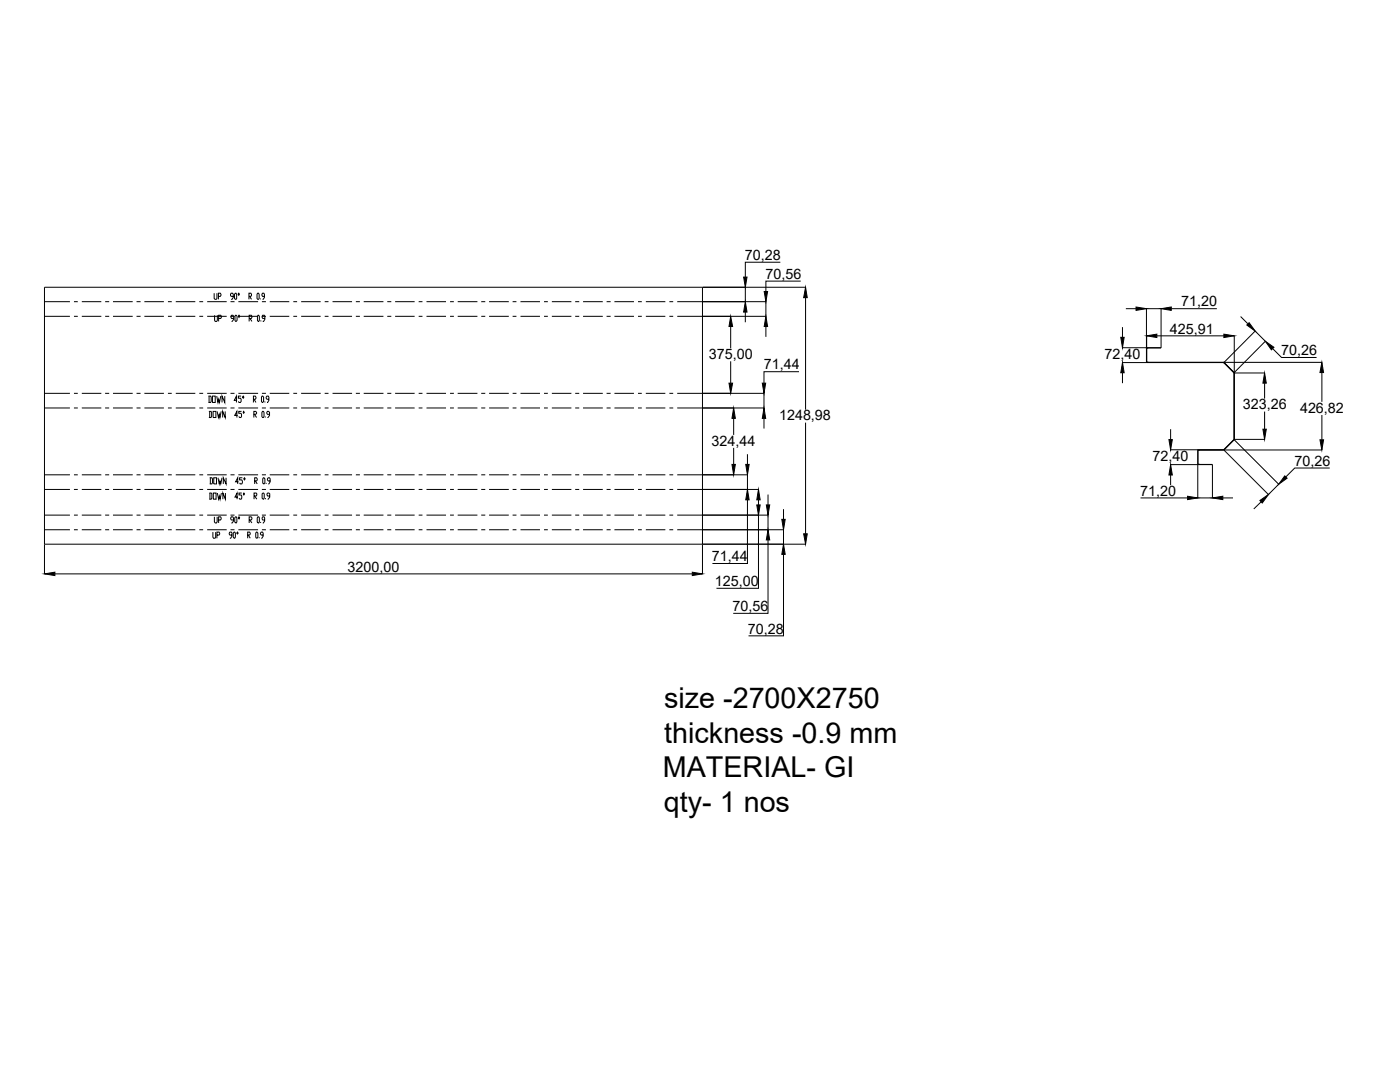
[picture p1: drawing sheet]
<svg xmlns="http://www.w3.org/2000/svg" width="279mm" height="216mm" viewBox="0 0 279 216" stroke-linecap="round" stroke-linejoin="round" font-family="sans-serif">
<!-- layer: 0 -->
<g fill="none" stroke="#000" stroke-width=".2">
<path d="M42.7 58.5v1.1l.2 .1h.3l.1-.1v-1.1M43.6 59.1h.4l.1-.2-.1-.4h-.4v1.2M46.6 59.1h-.5l-.1-.2 .1-.4h.3l.2 .2v.7l-.3 .3h-.2M47 58.5l.2 .2v.9l-.1 .1-.3-.1v-.9zM47.7 58.5l.1 .2-.1 .2-.2-.2zM49.7 59.1h.4l.1-.2-.1-.4h-.4v1.2M49.8 59.1l.4 .6M51.4 58.5l.3 .2v.9l-.1 .1-.3-.1v-.9zM52 59.6v.1M52.8 59.1h-.4l-.1-.2 .1-.4h.2l.2 .2v.7l-.4 .3M140.2 57.3v57.3M148.7 57.3v2.9"/>
<path d="M155.7 52.3h-7v3M159.8 56.1h-6.9v2.1M160.8 59.4v22.3M160.8 57.3h-151.9v57.3M8.9 60.2h5.1M8.9 63.1h5.1M8.9 78.5h5.1M14.8 60.2h.7M14.8 63.1h.7M14.8 78.5h.7M16.3 60.2h3.9M16.3 63.1h3.9"/>
<path d="M16.3 78.5h3.9M21 60.2h.8M21 63.1h.8M21 78.5h.8M22.5 60.2h4M22.5 63.1h4M22.5 78.5h4M27.2 60.2h.9M27.2 63.1h.9M27.2 78.5h.9M28.8 60.2h3.9M28.8 63.1h3.9"/>
<path d="M28.8 78.5h3.9M33.5 60.2h.8M33.5 63.1h.8M33.5 78.5h.8M35.1 60.2h3.9M35.1 63.1h3.9M35.1 78.5h3.9M39.8 60.2h.7M39.8 63.1h.7M39.8 78.5h.7M41.3 60.2h3.9M41.3 63.1h3.9"/>
<path d="M41.3 78.5h3.9M41.6 79h.4l.1 .2v.9l-.1 .2h-.4M41.7 79v1.3M42.4 79h.6v1.3h-.6zM42.8 62.9v1l.2 .2h.3l.1-.2v-1M43.3 79l.2 1.3 .1-.6 .2 .6 .3-1.3M43.6 63.5h.5l.1-.2-.1-.4h-.5v1.2M44.9 79v1.3l-.6-1.3v1.3M46 60.2h.8M46 63.1h.8M46 78.5h.8M46.6 63.5h-.4l-.1-.2 .1-.4h.3l.1 .2v.6l-.4 .4"/>
<path d="M47 62.9l.3 .2v.8l-.2 .2-.2-.2zM47.3 79.9h-.5l.4-.9v1.3M47.6 60.2h3.9M47.6 63.1h3.9M47.6 78.5h3.9M47.7 62.9l.1 .2-.1 .2-.1-.2zM48.1 79h-.5v.5h.4l.1 .6-.1 .2h-.3l-.1-.2M48.5 79l.2 .2-.2 .3-.1-.3zM49.7 63.5h.5l.1-.2-.1-.4h-.5v1.2M49.9 63.5l.4 .6M50.6 79.7h.4l.1-.2-.1-.5h-.4v1.3M50.7 79.7l.4 .6"/>
<path d="M51.5 62.9l.3 .2-.2 1-.2-.2zM52.1 63.9v.2M52.3 60.2h.8M52.3 63.1h.8M52.3 78.5h.8M52.3 79l.3 .2v.9l-.2 .2-.2-.2v-.9zM52.9 63.5h-.5l-.1-.2 .1-.4h.3l.2 .2v.6l-.3 .4h-.2M53.7 79.7h-.4l-.2-.2 .2-.5h.2l.2 .2v.7l-.4 .4M53.8 60.2h3.9M53.8 63.1h3.9M53.8 78.5h3.9M58.5 60.2h.8"/>
<path d="M58.5 63.1h.8M58.5 78.5h.8M60.1 60.2h3.9M60.1 63.1h3.9M60.1 78.5h3.9M64.8 60.2h.8M64.8 63.1h.8M64.8 78.5h.8M66.4 60.2h3.9M66.4 63.1h3.9M66.4 78.5h3.9M71 60.2h.8"/>
<path d="M71 63.1h.8M71 78.5h.8M72.6 60.2h3.9M72.6 63.1h3.9M72.6 78.5h3.9M77.3 60.2h.8M77.3 63.1h.8M77.3 78.5h.8M78.9 60.2h3.8M78.9 63.1h3.8M78.9 78.5h3.8M83.6 60.2h.7"/>
<path d="M83.6 63.1h.7M83.6 78.5h.7M85.1 60.2h3.9M85.1 63.1h3.9M85.1 78.5h3.9M89.8 60.2h.8M89.8 63.1h.8M89.8 78.5h.8M91.3 60.2h4M91.3 63.1h4M91.3 78.5h4M96 60.2h.8"/>
<path d="M96 63.1h.8M96 78.5h.8M97.6 60.2h3.9M97.6 63.1h3.9M97.6 78.5h3.9M102.3 60.2h.8M102.3 63.1h.8M102.3 78.5h.8M103.9 60.2h3.9M103.9 63.1h3.9M103.9 78.5h3.9M108.6 60.2h.7"/>
<path d="M108.6 63.1h.7M108.6 78.5h.7M110.1 60.2h3.9M110.1 63.1h3.9M110.1 78.5h3.9M114.8 60.2h.8M114.8 63.1h.8M114.8 78.5h.8M116.4 60.2h3.9M116.4 63.1h3.9M116.4 78.5h3.9M121.1 60.2h.8"/>
<path d="M121.1 63.1h.8M121.1 78.5h.8M122.6 60.2h3.9M122.6 63.1h3.9M122.6 78.5h3.9M127.3 60.2h.8M127.3 63.1h.8M127.3 78.5h.8M128.9 60.2h3.9M128.9 63.1h3.9M128.9 78.5h3.9M133.6 60.2h.8"/>
<path d="M133.6 63.1h.8M133.6 78.5h.8M135.2 60.2h17.7v2.9h-17.7M135.2 78.5h17.3M145.8 65.2v4.3M145.8 72.1v4.4M148.7 62.3v2M152.5 78.5v2.9M152.9 65.2v2M159.5 74.2h-7v2.3M224 72.3h20.2M224 69.4h7.7"/>
<path d="M224 65.3v2M224 69.4v.2M224 72.1v.2M224 74.4v2.1M224.7 61.6h2M228.8 72.2l.1 .1M228.8 72.3h.1M228.8 61.6v10.7M228.8 61.6h2.9M228.8 67l.1 5.3M228.9 69.5h.1M228.9 72.3h.1"/>
<path d="M228.9 72.3h34.9M230.9 67h13.3M231.7 61.6v7.8h-2.9l.1-.1M233.8 61.6h9.1M244.2 72.4h.1M244.2 72.3l2.1 2zM244.2 72.3h.1M246.2 74.4h.1M246.3 67v20.7M247.6 63.2l1.4 1.4M252.4 76.5v3M252.4 74.4h-6.1v13.3h6.1"/>
<path d="M252.5 68.1l-6.1 6.3M252.5 68.1l-2-2.1-6.2 6.3M254 69.6l1.8 1.7h6.9M263.8 74.3v5.9M8.9 81.4h5.1M8.9 94.7h5.1M8.9 97.7h5.1M14.8 81.4h.7M14.8 94.7h.7M14.8 97.7h.7M16.3 81.4h3.9M16.3 94.7h3.9"/>
<path d="M16.3 97.7h3.9M21 81.4h.8M21 94.7h.8M21 97.7h.8M22.5 81.4h4M22.5 94.7h4M22.5 97.7h4M27.2 81.4h.9M27.2 94.7h.9M27.2 97.7h.9M28.8 81.4h3.9M28.8 94.7h3.9"/>
<path d="M28.8 97.7h3.9M33.5 81.4h.8M33.5 94.7h.8M33.5 97.7h.8M35.1 81.4h3.9M35.1 94.7h3.9M35.1 97.7h3.9M39.8 81.4h.7M39.8 94.7h.7M39.8 97.7h.7M41.3 81.4h3.9M41.3 94.7h3.9"/>
<path d="M41.3 97.7h3.9M41.7 82.1h.4l.1 .2v.8l-.1 .2h-.4M41.8 98.4h.3l.2 .2v.8l-.2 .2h-.3M41.9 95.3h.4l.1 .2v.9l-.1 .2h-.4M41.9 82.1v1.2M41.9 98.4v1.2M42 95.3v1.3M42.5 82.1h.6v1.2h-.6zM42.6 98.4h.5v1.2h-.5zM42.7 95.3h.5v1.3h-.5zM43.3 82.1l.3 1.2 .2-.6 .1 .6 .2-1.2M43.4 98.4l.2 1.2 .2-.6 .1 .6 .3-1.2"/>
<path d="M43.5 95.3l.3 1.3 .1-.6 .2 .6 .2-1.3M44.9 82.1v1.2l-.5-1.2v1.2M45 98.4v1.2l-.5-1.2v1.2M45.1 95.3v1.3l-.5-1.3v1.3M46 81.4h.8M46 94.7h.8M46 97.7h.8M47.4 82.9h-.6l.5-.8v1.2M47.4 99.2h-.5l.4-.8v1.2M47.6 96.1h-.6l.4-.8v1.3M47.6 81.4h3.9M47.6 94.7h3.9"/>
<path d="M47.6 97.7h3.9M48.2 82.1h-.5v.4h.4l.1 .2-.1 .6h-.3l-.1-.2M48.2 98.4h-.5v.4h.4l.1 .2-.1 .6h-.2l-.2-.2M48.4 95.3h-.6v.5h.4l.2 .2-.2 .6h-.3l-.1-.2M48.6 82.1l.2 .2-.2 .2-.1-.2zM48.7 98.4l.1 .2-.1 .2-.2-.2zM48.8 95.3l.1 .2-.1 .3-.2-.3zM50.7 82.7h.3l.2-.2-.2-.4h-.3v1.2M50.7 99h.4l.2-.2-.2-.4h-.4v1.2M50.8 82.7l.4 .6M50.8 96h.4l.1-.2-.1-.5h-.4v1.3M50.8 99l.5 .6"/>
<path d="M51 96l.3 .6M52.3 81.4h.8M52.3 94.7h.8M52.3 97.7h.8M52.3 98.6l.2-.2 .2 .2v.8l-.1 .2-.3-.2zM52.4 82.1l.3 .2-.1 1-.3-.2zM52.6 95.3l.3 .2v.9l-.2 .2-.3-.2zM52.9 80.1v.2M52.9 83.1v.2M53 99.4v.2M53.1 96.4v.2M53.8 82.7h-.4l-.2-.2 .2-.4h.2l.2 .2v.6l-.4 .4"/>
<path d="M53.8 99h-.4l-.1-.2 .1-.4 .4 .2v.6l-.4 .4M53.8 81.4h3.9M53.8 94.7h3.9M53.8 97.7h3.9M53.9 96h-.4l-.1-.2 .1-.5h.3l.1 .2v.6l-.4 .5M58.5 81.4h.8M58.5 94.7h.8M58.5 97.7h.8M60.1 81.4h3.9M60.1 94.7h3.9M60.1 97.7h3.9M64.8 81.4h.8"/>
<path d="M64.8 94.7h.8M64.8 97.7h.8M66.4 81.4h3.9M66.4 94.7h3.9M66.4 97.7h3.9M71 81.4h.8M71 94.7h.8M71 97.7h.8M72.6 81.4h3.9M72.6 94.7h3.9M72.6 97.7h3.9M77.3 81.4h.8"/>
<path d="M77.3 94.7h.8M77.3 97.7h.8M78.9 81.4h3.8M78.9 94.7h3.8M78.9 97.7h3.8M83.6 81.4h.7M83.6 94.7h.7M83.6 97.7h.7M85.1 81.4h3.9M85.1 94.7h3.9M85.1 97.7h3.9M89.8 81.4h.8"/>
<path d="M89.8 94.7h.8M89.8 97.7h.8M91.3 81.4h4M91.3 94.7h4M91.3 97.7h4M96 81.4h.8M96 94.7h.8M96 97.7h.8M97.6 81.4h3.9M97.6 94.7h3.9M97.6 97.7h3.9M102.3 81.4h.8"/>
<path d="M102.3 94.7h.8M102.3 97.7h.8M103.9 81.4h3.9M103.9 94.7h3.9M103.9 97.7h3.9M108.6 81.4h.7M108.6 94.7h.7M108.6 97.7h.7M110.1 81.4h3.9M110.1 94.7h3.9M110.1 97.7h3.9M114.8 81.4h.8"/>
<path d="M114.8 94.7h.8M114.8 97.7h.8M116.4 81.4h3.9M116.4 94.7h3.9M116.4 97.7h3.9M121.1 81.4h.8M121.1 94.7h.8M121.1 97.7h.8M122.6 81.4h3.9M122.6 94.7h3.9M122.6 97.7h3.9M127.3 81.4h.8"/>
<path d="M127.3 94.7h.8M127.3 97.7h.8M128.9 81.4h3.9M128.9 94.7h3.9M128.9 97.7h3.9M133.6 81.4h.8M133.6 94.7h.8M133.6 97.7h.8M135.2 81.4h17.3M135.2 94.7h14M135.2 97.7h16.2M146.4 83.5v3.3"/>
<path d="M146.4 89.4v3.3M149.2 99.7v12.7h-7M149.2 90.6v2.1M149.2 94.7v3M151.4 99.7v1.1M152.5 83.5v2M153.3 98.7v2.1M160.8 84.3v22.2M227.6 99.4h9.4M233.6 89.7h10.6M233.6 92.7h8.4M233.6 85.6v2.1"/>
<path d="M233.6 89.7v.3M233.6 92.5v.2M233.6 94.8v2M239 89.8v9.6M239 99.4h3M239.1 89.8v2.9h2.9v6.7M239.1 89.8h.1M239.1 92.6h.1M239.1 89.7v.1M239.1 89.7l-.1 .1M244 99.4h2.1M244.2 89.7h.1"/>
<path d="M244.2 89.7v.1M244.2 89.7l2-2 9 8.9M244.3 89.8l8.9 8.9M244.3 89.8h-.1M246.2 87.7h.1M246.3 87.8l-2.1 2M246.4 87.7h-.1M252.4 82.1v3.5M255.2 96.6l-2.1 2.1M263.8 89.8h-24.8M263.8 82.8v5M265.4 93.4h-7l-1.8 1.8"/>
<path d="M8.9 102.8h5.1M8.9 105.7h5.1M8.9 108.6h151.9M11 114.5h127.2M14.8 102.8h.7M14.8 105.7h.7M16.3 102.8h3.9M16.3 105.7h3.9M21 102.8h.8M21 105.7h.8M22.5 102.8h4M22.5 105.7h4"/>
<path d="M27.2 102.8h.9M27.2 105.7h.9M28.8 102.8h3.9M28.8 105.7h3.9M33.5 102.8h.8M33.5 105.7h.8M35.1 102.8h3.9M35.1 105.7h3.9M39.8 102.8h.7M39.8 105.7h.7M41.3 102.8h3.9M41.3 105.7h3.9"/>
<path d="M42.5 106.2v1l.1 .2h.3l.1-.2v-1M42.8 103.1v1l.2 .3h.2l.1-.3v-1M43.3 106.8h.4l.1-.2-.1-.4h-.4v1.2M43.6 103.8h.4l.1-.3-.1-.4h-.4v1.3M46 102.8h.8M46 105.7h.8M46.3 106.8h-.4l-.2-.2 .2-.4h.3l.1 .2v.6l-.3 .4h-.1M46.6 103.8h-.4l-.2-.3 .2-.4h.3l.1 .2v.7l-.3 .4h-.1M46.7 106.2l.3 .2-.2 1-.2-.2v-.8zM47 103.1l.3 .2-.2 1.1-.3-.3v-.8zM47.4 106.2l.1 .2-.1 .2-.2-.2zM47.6 102.8h3.9"/>
<path d="M47.6 105.7h3.9M47.7 103.1l.1 .2-.1 .2-.2-.2zM49.4 106.8h.4l.1-.2-.1-.4h-.4v1.2M49.6 106.8l.3 .6M49.7 103.8h.4l.2-.3-.2-.4h-.4v1.3M49.9 103.8l.4 .6M51.2 106.2l.3 .2v.8l-.2 .2-.3-.2zM51.5 103.1l.3 .2-.2 1.1-.3-.3zM51.7 107.2v.2M52 104.1v.3M52.3 102.8h.8M52.3 105.7h.8"/>
<path d="M52.5 106.8h-.4l-.1-.2 .1-.4h.3l.1 .2v.6l-.4 .4M52.8 103.8h-.4l-.1-.3 .1-.4h.3l.1 .2v.7l-.4 .4M53.8 102.8h3.9M53.8 105.7h3.9M58.5 102.8h.8M58.5 105.7h.8M60.1 102.8h3.9M60.1 105.7h3.9M64.8 102.8h.8M64.8 105.7h.8M66.4 102.8h3.9M66.4 105.7h3.9"/>
<path d="M71 102.8h.8M71 105.7h.8M72.6 102.8h3.9M72.6 105.7h3.9M77.3 102.8h.8M77.3 105.7h.8M78.9 102.8h3.8M78.9 105.7h3.8M83.6 102.8h.7M83.6 105.7h.7M85.1 102.8h3.9M85.1 105.7h3.9"/>
<path d="M89.8 102.8h.8M89.8 105.7h.8M91.3 102.8h4M91.3 105.7h4M96 102.8h.8M96 105.7h.8M97.6 102.8h3.9M97.6 105.7h3.9M102.3 102.8h.8M102.3 105.7h.8M103.9 102.8h3.9M103.9 105.7h3.9"/>
<path d="M108.6 102.8h.7M108.6 105.7h.7M110.1 102.8h3.9M110.1 105.7h3.9M114.8 102.8h.8M114.8 105.7h.8M116.4 102.8h3.9M116.4 105.7h3.9M121.1 102.8h.8M121.1 105.7h.8M122.6 102.8h3.9M122.6 105.7h3.9"/>
<path d="M127.3 102.8h.8M127.3 105.7h.8M128.9 102.8h3.9M128.9 105.7h3.9M133.6 102.8h.8M133.6 105.7h.8M135.2 102.8h18.1M135.2 105.7h21.2M151.4 102.8v14.6h-8.4M153.3 107.7v14.7h-7M153.3 102.8v2.9M156.4 110.6v16.3h-7"/>
<path d="M156.4 101.6v2M156.4 105.7v2.9M251.7 100.1l-1.5 1.5"/>
</g>
<g fill="#000" stroke="#000" stroke-width=".2">
<path d="M148.4 55.3h.7l-.4 2zM152.5 58.2h.7l-.3 2zM160.8 57.3l.3 2.1h-.7zM145.5 76.5h.7l-.4 2zM145.8 63.1l.4 2.1h-.7zM148.7 60.2l.4 2.1h-.7zM152.1 76.5h.7l-.3 2zM152.9 63.1l.3 2.1h-.7zM223.7 67.3h.7l-.4 2.1zM224 72.3l.4 2.1h-.7zM226.7 61.3l2.1 .3-2.1 .3zM228.8 67l2.1-.3v.7z"/>
<path d="M231.7 61.6l2.1-.3v.6zM244.2 66.7l2.1 .3-2.1 .4zM248.8 64.9l.5-.5 1.2 1.7zM252.4 74.4l.3 2.1h-.7zM252.5 68.1l1.7 1.2-.5 .5zM263.8 72.3l.3 2h-.7zM146.1 92.7h.7l-.4 2zM146.4 81.4l.4 2.1h-.7zM148.8 92.7h.7l-.3 2zM149.2 97.7l.3 2h-.7zM151.4 97.7l.3 2h-.7zM152.5 81.4l.3 2.1h-.7z"/>
<path d="M233.3 87.7h.7l-.4 2zM233.6 92.7l.4 2.1h-.7zM237 99l2 .4-2 .3zM242 99.4l2-.4v.7zM251.4 99.9l1.7-1.2-1.2 1.7zM252 85.6h.7l-.3 2.1zM256.4 95l.5 .4-1.7 1.2zM263.4 87.8h.7l-.3 2zM8.9 114.5l2.1-.3v.7zM138.2 114.2l2 .3-2 .4zM151 100.8h.7l-.3 2zM152.9 100.8h.7l-.3 2z"/>
<path d="M153.3 105.7l.3 2h-.7zM156 103.6h.7l-.3 2.1zM156.4 108.6l.3 2h-.7zM160.4 106.5h.7l-.3 2.1z"/>
</g>
<g font-size="5.7">
<text x="132.5" y="141.4">size -2700X2750</text>
<text x="132.6" y="148.2">thickness -0.9 mm</text>
<text x="132.3" y="155.1">MATERIAL- GI</text>
<text x="132.5" y="162">qty- 1 nos</text>
</g>
<g font-size="2.9">
<text x="148.7" y="51.9">70,28</text>
<text x="152.8" y="55.6">70,56</text>
<text x="235.7" y="61.1">71,20</text>
<text x="141.5" y="71.6">375,00</text>
<text x="220.5" y="71.7">72,40</text>
<text x="233.5" y="66.5">425,91</text>
<text x="255.7" y="70.9">70,26</text>
<text x="152.4" y="73.7">71,44</text>
<text x="155.5" y="83.9">1248,98</text>
<text x="248" y="81.7">323,26</text>
<text x="259.4" y="82.3">426,82</text>
<text x="142" y="88.9">324,44</text>
<text x="230" y="92.1">72,40</text>
<text x="258.3" y="92.9">70,26</text>
<text x="227.5" y="98.9">71,20</text>
<text x="142.1" y="112">71,44</text>
<text x="69.4" y="114">3200,00</text>
<text x="142.6" y="116.9">125,00</text>
<text x="146.2" y="121.9">70,56</text>
<text x="149.3" y="126.4">70,28</text>
</g>
</svg>
